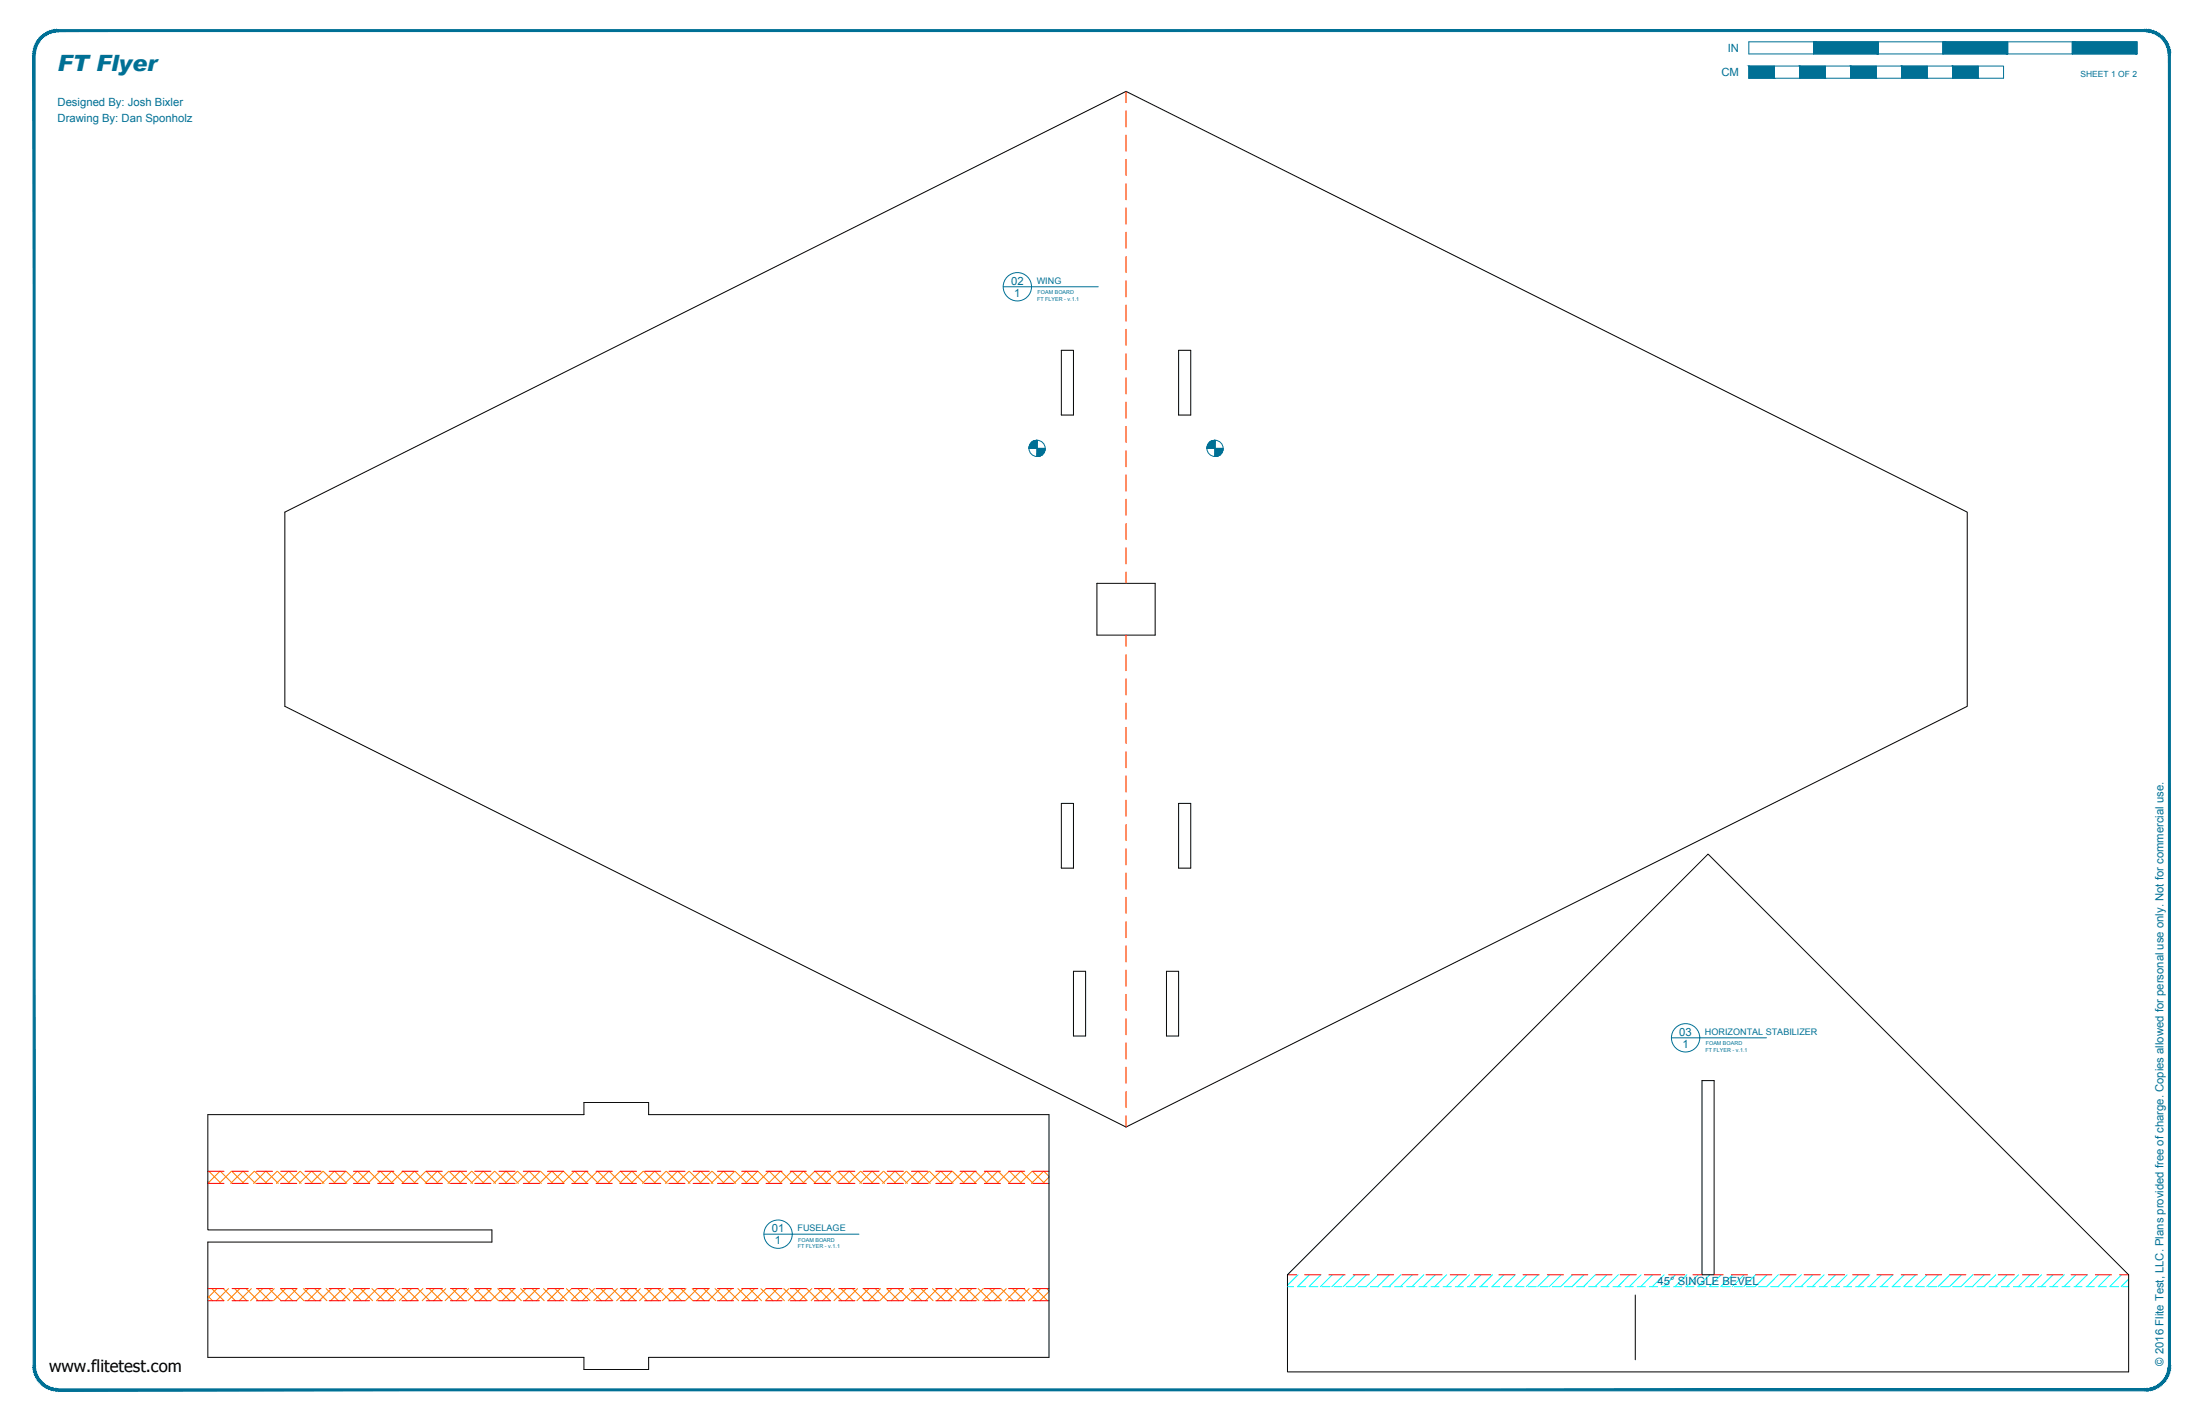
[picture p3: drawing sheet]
<svg xmlns="http://www.w3.org/2000/svg" width="864mm" height="559mm" viewBox="0 0 864 559" stroke-linecap="round" stroke-linejoin="round" font-family="sans-serif">
<!-- layer: 06 CAVITY -->
<g fill="none" stroke="#ff7f00" stroke-width=".39">
<path d="M81.8 459.6l-.2 .3M82 459.6l4.8 4.8M86.3 459.6l-4.7 4.8M86.5 459.6l4.7 4.8M90.8 459.6l-4.8 4.8M91 459.6l4.7 4.8M95.3 459.6l-4.8 4.8M95.5 459.6l4.7 4.8M99.8 459.6l-4.8 4.8M100 459.6l4.7 4.8M104.3 459.6l-4.8 4.8M104.5 459.6l4.7 4.8"/>
<path d="M108.8 459.6l-4.8 4.8M108.9 459.6l4.8 4.8M113.3 459.6l-4.8 4.8M113.4 459.6l4.8 4.8M117.8 459.6l-4.8 4.8M117.9 459.6l4.8 4.8M122.2 459.6l-4.7 4.8M122.4 459.6l4.8 4.8M126.7 459.6l-4.7 4.8M126.9 459.6l4.8 4.8M131.2 459.6l-4.7 4.8M131.4 459.6l4.8 4.8"/>
<path d="M135.7 459.6l-4.7 4.8M135.9 459.6l4.7 4.8M140.2 459.6l-4.8 4.8M140.4 459.6l4.7 4.8M144.7 459.6l-4.8 4.8M144.9 459.6l4.7 4.8M149.2 459.6l-4.8 4.8M149.3 459.6l4.8 4.8M153.7 459.6l-4.8 4.8M153.8 459.6l4.8 4.8M158.2 459.6l-4.8 4.8M158.3 459.6l4.8 4.8"/>
<path d="M162.7 459.6l-4.8 4.8M162.8 459.6l4.8 4.8M167.1 459.6l-4.7 4.8M167.3 459.6l4.8 4.8M171.6 459.6l-4.7 4.8M171.8 459.6l4.8 4.8M176.1 459.6l-4.7 4.8M176.3 459.6l4.8 4.8M180.6 459.6l-4.8 4.8M180.8 459.6l4.7 4.8M185.1 459.6l-4.8 4.8M185.3 459.6l4.7 4.8"/>
<path d="M189.6 459.6l-4.8 4.8M189.8 459.6l4.7 4.8M194.1 459.6l-4.8 4.8M194.3 459.6l4.7 4.8M198.6 459.6l-4.8 4.8M198.7 459.6l4.8 4.8M203.1 459.6l-4.8 4.8M203.2 459.6l4.8 4.8M207.6 459.6l-4.8 4.8M207.7 459.6l4.8 4.8M212 459.6l-4.7 4.8M212.2 459.6l4.8 4.8"/>
<path d="M216.5 459.6l-4.7 4.8M216.7 459.6l4.8 4.8M221 459.6l-4.7 4.8M221.2 459.6l4.8 4.8M225.5 459.6l-4.7 4.8M225.7 459.6l4.7 4.8M230 459.6l-4.8 4.8M230.2 459.6l4.7 4.8M234.5 459.6l-4.8 4.8M234.7 459.6l4.7 4.8M239 459.6l-4.8 4.8M239.2 459.6l4.7 4.8"/>
<path d="M243.5 459.6l-4.8 4.8M243.6 459.6l4.8 4.8M248 459.6l-4.8 4.8M248.1 459.6l4.8 4.8M252.5 459.6l-4.8 4.8M252.6 459.6l4.8 4.8M256.9 459.6l-4.7 4.8M257.1 459.6l4.8 4.8M261.4 459.6l-4.7 4.8M261.6 459.6l4.8 4.8M265.9 459.6l-4.7 4.8M266.1 459.6l4.8 4.8"/>
<path d="M270.4 459.6l-4.7 4.8M270.6 459.6l4.8 4.8M274.9 459.6l-4.8 4.8M275.1 459.6l4.7 4.8M279.4 459.6l-4.8 4.8M279.6 459.6l4.7 4.8M283.9 459.6l-4.8 4.8M284.1 459.6l4.7 4.8M288.4 459.6l-4.8 4.8M288.6 459.6l4.7 4.8M292.9 459.6l-4.8 4.8M293 459.6l4.8 4.8"/>
<path d="M297.4 459.6l-4.8 4.8M297.5 459.6l4.8 4.8M301.9 459.6l-4.8 4.8M302 459.6l4.8 4.8M306.3 459.6l-4.7 4.8M306.5 459.6l4.8 4.8M310.8 459.6l-4.7 4.8M311 459.6l4.8 4.8M315.3 459.6l-4.7 4.8M315.5 459.6l4.7 4.8M319.8 459.6l-4.7 4.8M320 459.6l4.7 4.8"/>
<path d="M324.3 459.6l-4.8 4.8M324.5 459.6l4.7 4.8M328.8 459.6l-4.8 4.8M329 459.6l4.7 4.8M333.3 459.6l-4.8 4.8M333.4 459.6l4.8 4.8M337.8 459.6l-4.8 4.8M337.9 459.6l4.8 4.8M342.3 459.6l-4.8 4.8M342.4 459.6l4.8 4.8M346.7 459.6l-4.7 4.8M346.9 459.6l4.8 4.8"/>
<path d="M351.2 459.6l-4.7 4.8M351.4 459.6l4.8 4.8M355.7 459.6l-4.7 4.8M355.9 459.6l4.8 4.8M360.2 459.6l-4.7 4.8M360.4 459.6l4.8 4.8M364.7 459.6l-4.8 4.8M364.9 459.6l4.7 4.8M369.2 459.6l-4.8 4.8M369.4 459.6l4.7 4.8M373.7 459.6l-4.8 4.8M373.9 459.6l4.7 4.8"/>
<path d="M378.2 459.6l-4.8 4.8M378.4 459.6l4.7 4.8M382.7 459.6l-4.8 4.8M382.8 459.6l4.8 4.8M387.2 459.6l-4.8 4.8M387.3 459.6l4.8 4.8M391.7 459.6l-4.8 4.8M391.8 459.6l4.8 4.8M396.1 459.6l-4.7 4.8M396.3 459.6l4.8 4.8M400.6 459.6l-4.7 4.8M400.8 459.6l4.8 4.8"/>
<path d="M405.1 459.6l-4.7 4.8M405.3 459.6l4.8 4.8M409.6 459.6l-4.7 4.8M409.8 459.6l2 2M81.6 463.7l.7 .7M411.8 461.9l-2.5 2.5M81.6 508.6l1.8 1.8M83.1 505.7l4.8 4.7M85.2 505.7l-3.6 3.6M87.6 505.7l4.8 4.7M89.7 505.7l-4.8 4.7M92.1 505.7l4.8 4.7"/>
<path d="M94.2 505.7l-4.8 4.7M96.6 505.7l4.8 4.7M98.7 505.7l-4.8 4.7M101.1 505.7l4.8 4.7M103.1 505.7l-4.7 4.7M105.6 505.7l4.7 4.7M107.6 505.7l-4.7 4.7M110.1 505.7l4.7 4.7M112.1 505.7l-4.7 4.7M114.6 505.7l4.7 4.7M116.6 505.7l-4.7 4.7M119.1 505.7l4.7 4.7"/>
<path d="M121.1 505.7l-4.8 4.7M123.5 505.7l4.8 4.7M125.6 505.7l-4.8 4.7M128 505.7l4.8 4.7M130.1 505.7l-4.8 4.7M132.5 505.7l4.8 4.7M134.6 505.7l-4.8 4.7M137 505.7l4.8 4.7M139.1 505.7l-4.8 4.7M141.5 505.7l4.8 4.7M143.6 505.7l-4.8 4.7M146 505.7l4.8 4.7"/>
<path d="M148 505.7l-4.7 4.7M150.5 505.7l4.8 4.7M152.5 505.7l-4.7 4.7M155 505.7l4.7 4.7M157 505.7l-4.7 4.7M159.5 505.7l4.7 4.7M161.5 505.7l-4.7 4.7M164 505.7l4.7 4.7M166 505.7l-4.8 4.7M168.5 505.7l4.7 4.7M170.5 505.7l-4.8 4.7M172.9 505.7l4.8 4.7"/>
<path d="M175 505.7l-4.8 4.7M177.4 505.7l4.8 4.7M179.5 505.7l-4.8 4.7M181.9 505.7l4.8 4.7M184 505.7l-4.8 4.7M186.4 505.7l4.8 4.7M188.5 505.7l-4.8 4.7M190.9 505.7l4.8 4.7M193 505.7l-4.8 4.7M195.4 505.7l4.7 4.7M197.4 505.7l-4.7 4.7M199.9 505.7l4.7 4.7"/>
<path d="M201.9 505.7l-4.7 4.7M204.4 505.7l4.7 4.7M206.4 505.7l-4.7 4.7M208.9 505.7l4.7 4.7M210.9 505.7l-4.8 4.7M213.3 505.7l4.8 4.7M215.4 505.7l-4.8 4.7M217.8 505.7l4.8 4.7M219.9 505.7l-4.8 4.7M222.3 505.7l4.8 4.7M224.4 505.7l-4.8 4.7M226.8 505.7l4.8 4.7"/>
<path d="M228.9 505.7l-4.8 4.7M231.3 505.7l4.8 4.7M233.4 505.7l-4.8 4.7M235.8 505.7l4.8 4.7M237.8 505.7l-4.7 4.7M240.3 505.7l4.8 4.7M242.3 505.7l-4.7 4.7M244.8 505.7l4.7 4.7M246.8 505.7l-4.7 4.7M249.3 505.7l4.7 4.7M251.3 505.7l-4.7 4.7M253.8 505.7l4.7 4.7"/>
<path d="M255.8 505.7l-4.7 4.7M258.3 505.7l4.7 4.7M260.3 505.7l-4.8 4.7M262.7 505.7l4.8 4.7M264.8 505.7l-4.8 4.7M267.2 505.7l4.8 4.7M269.3 505.7l-4.8 4.7M271.7 505.7l4.8 4.7M273.8 505.7l-4.8 4.7M276.2 505.7l4.8 4.7M278.3 505.7l-4.8 4.7M280.7 505.7l4.8 4.7"/>
<path d="M282.8 505.7l-4.8 4.7M285.2 505.7l4.8 4.7M287.2 505.7l-4.7 4.7M289.7 505.7l4.7 4.7M291.7 505.7l-4.7 4.7M294.2 505.7l4.7 4.7M296.2 505.7l-4.7 4.7M298.7 505.7l4.7 4.7M300.7 505.7l-4.8 4.7M303.2 505.7l4.7 4.7M305.2 505.7l-4.8 4.7M307.6 505.7l4.8 4.7"/>
<path d="M309.7 505.7l-4.8 4.7M312.1 505.7l4.8 4.7M314.2 505.7l-4.8 4.7M316.6 505.7l4.8 4.7M318.7 505.7l-4.8 4.7M321.1 505.7l4.8 4.7M323.2 505.7l-4.8 4.7M325.6 505.7l4.8 4.7M327.7 505.7l-4.8 4.7M330.1 505.7l4.8 4.7M332.1 505.7l-4.7 4.7M334.6 505.7l4.8 4.7"/>
<path d="M336.6 505.7l-4.7 4.7M339.1 505.7l4.7 4.7M341.1 505.7l-4.7 4.7M343.6 505.7l4.7 4.7M345.6 505.7l-4.7 4.7M348.1 505.7l4.7 4.7M350.1 505.7l-4.8 4.7M352.5 505.7l4.8 4.7M354.6 505.7l-4.8 4.7M357 505.7l4.8 4.7M359.1 505.7l-4.8 4.7M361.5 505.7l4.8 4.7"/>
<path d="M363.6 505.7l-4.8 4.7M366 505.7l4.8 4.7M368.1 505.7l-4.8 4.7M370.5 505.7l4.8 4.7M372.6 505.7l-4.8 4.7M375 505.7l4.8 4.7M377 505.7l-4.7 4.7M379.5 505.7l4.7 4.7M381.5 505.7l-4.7 4.7M384 505.7l4.7 4.7M386 505.7l-4.7 4.7M388.5 505.7l4.7 4.7"/>
<path d="M390.5 505.7l-4.7 4.7M393 505.7l4.7 4.7M395 505.7l-4.8 4.7M397.4 505.7l4.8 4.7M399.5 505.7l-4.8 4.7M401.9 505.7l4.8 4.7M404 505.7l-4.8 4.7M406.4 505.7l4.8 4.7M408.5 505.7l-4.8 4.7M410.9 505.7l.9 .8M411.8 506.8l-3.6 3.6"/>
</g>
<!-- layer: 02 SCORE -->
<g fill="none" stroke="#f00" stroke-width=".39">
<path d="M442 35.9v4.4M442 43.5v6.3M442 53v6.4M442 62.5v6.4M442 72.1v6.3M442 81.6v6.3M442 91.1v6.4M442 100.6v6.4M442 110.2v6.3M442 119.7v6.3M442 129.2v6.4M442 138.7v6.4"/>
<path d="M442 148.3v6.3M442 157.8v6.3M442 167.3v6.4M442 176.8v6.4M442 186.4v6.3M442 195.9v6.3M442 205.4v6.4M442 214.9v6.4M442 224.5v4.4M442 249.2v4.5M442 256.9v6.3M442 266.4v6.3"/>
<path d="M442 275.9v6.4M442 285.4v6.4M442 295v6.3M442 304.5v6.3M442 314v6.4M442 323.5v6.4M442 333.1v6.3M442 342.6v6.3M442 352.1v6.4M442 361.6v6.4M442 371.2v6.3M442 380.7v6.3"/>
<path d="M442 390.2v6.4M442 399.7v6.4M442 409.3v6.3M442 418.8v6.3M442 428.3v6.4M442 437.8v4.5M81.6 459.6h6.3M91.1 459.6h6.4M100.6 459.6h6.4M110.2 459.6h6.3M119.7 459.6h6.3M129.2 459.6h6.4"/>
<path d="M138.7 459.6h6.4M148.3 459.6h6.3M157.8 459.6h6.3M167.3 459.6h6.4M176.8 459.6h6.4M186.4 459.6h6.3M195.9 459.6h6.3M205.4 459.6h6.4M214.9 459.6h6.4M224.5 459.6h6.3M234 459.6h6.3M243.5 459.6h6.4"/>
<path d="M253 459.6h6.4M262.6 459.6h6.3M272.1 459.6h6.3M281.6 459.6h6.4M291.1 459.6h6.4M300.7 459.6h6.3M310.2 459.6h6.3M319.7 459.6h6.4M329.2 459.6h6.4M338.8 459.6h6.3M348.3 459.6h6.3M357.8 459.6h6.4"/>
<path d="M367.3 459.6h6.4M376.9 459.6h6.3M386.4 459.6h6.3M395.9 459.6h6.4M405.4 459.6h6.4M81.6 464.4h6.3M91.1 464.4h6.4M100.6 464.4h6.4M110.2 464.4h6.3M119.7 464.4h6.3M129.2 464.4h6.4M138.7 464.4h6.4"/>
<path d="M148.3 464.4h6.3M157.8 464.4h6.3M167.3 464.4h6.4M176.8 464.4h6.4M186.4 464.4h6.3M195.9 464.4h6.3M205.4 464.4h6.4M214.9 464.4h6.4M224.5 464.4h6.3M234 464.4h6.3M243.5 464.4h6.4M253 464.4h6.4"/>
<path d="M262.6 464.4h6.3M272.1 464.4h6.3M281.6 464.4h6.4M291.1 464.4h6.4M300.7 464.4h6.3M310.2 464.4h6.3M319.7 464.4h6.4M329.2 464.4h6.4M338.8 464.4h6.3M348.3 464.4h6.3M357.8 464.4h6.4M367.3 464.4h6.4"/>
<path d="M376.9 464.4h6.3M386.4 464.4h6.3M395.9 464.4h6.4M405.4 464.4h6.4M81.6 505.7h6.3M81.6 510.4h6.3M91.1 505.7h6.4M91.1 510.4h6.4M100.6 505.7h6.4M100.6 510.4h6.4M110.2 505.7h6.3M110.2 510.4h6.3"/>
<path d="M119.7 505.7h6.3M119.7 510.4h6.3M129.2 505.7h6.4M129.2 510.4h6.4M138.7 505.7h6.4M138.7 510.4h6.4M148.3 505.7h6.3M148.3 510.4h6.3M157.8 505.7h6.3M157.8 510.4h6.3M167.3 505.7h6.4M167.3 510.4h6.4"/>
<path d="M176.8 505.7h6.4M176.8 510.4h6.4M186.4 505.7h6.3M186.4 510.4h6.3M195.9 505.7h6.3M195.9 510.4h6.3M205.4 505.7h6.4M205.4 510.4h6.4M214.9 505.7h6.4M214.9 510.4h6.4M224.5 505.7h6.3M224.5 510.4h6.3"/>
<path d="M234 505.7h6.3M234 510.4h6.3M243.5 505.7h6.4M243.5 510.4h6.4M253 505.7h6.4M253 510.4h6.4M262.6 505.7h6.3M262.6 510.4h6.3M272.1 505.7h6.3M272.1 510.4h6.3M281.6 505.7h6.4M281.6 510.4h6.4"/>
<path d="M291.1 505.7h6.4M291.1 510.4h6.4M300.7 505.7h6.3M300.7 510.4h6.3M310.2 505.7h6.3M310.2 510.4h6.3M319.7 505.7h6.4M319.7 510.4h6.4M329.2 505.7h6.4M329.2 510.4h6.4M338.8 505.7h6.3M338.8 510.4h6.3"/>
<path d="M348.3 505.7h6.3M348.3 510.4h6.3M357.8 505.7h6.4M357.8 510.4h6.4M367.3 505.7h6.4M367.3 510.4h6.4M376.9 505.7h6.3M376.9 510.4h6.3M386.4 505.7h6.3M386.4 510.4h6.3M395.9 505.7h6.4M395.9 510.4h6.4"/>
<path d="M405.4 505.7h6.4M405.4 510.4h6.4M505.4 500.2h3.6M512.1 500.2h6.4M521.7 500.2h6.3M531.2 500.2h6.3M540.7 500.2h6.4M550.2 500.2h6.4M559.8 500.2h6.3M569.3 500.2h6.3M578.8 500.2h6.4M588.3 500.2h6.4"/>
<path d="M597.9 500.2h6.3M607.4 500.2h6.3M616.9 500.2h6.4M626.4 500.2h6.4M636 500.2h6.3M645.5 500.2h6.3M655 500.2h6.4M664.5 500.2h3.6M672.9 500.2h3.6M679.6 500.2h6.4M689.2 500.2h6.3M698.7 500.2h6.3"/>
<path d="M708.2 500.2h6.4M717.7 500.2h6.4M727.3 500.2h6.3M736.8 500.2h6.3M746.3 500.2h6.4M755.8 500.2h6.4M765.4 500.2h6.3M774.9 500.2h6.3M784.4 500.2h6.4M793.9 500.2h6.4M803.5 500.2h6.3M813 500.2h6.3"/>
<path d="M822.5 500.2h6.4M832 500.2h3.6"/>
</g>
<!-- layer: 01 CUT -->
<path d="M416.6 137.5h4.8v25.4h-4.8zM462.7 137.5h4.7v25.4h-4.7zM111.8 201l330.2-165.1 330.2 165.1v76.2l-330.2 165.1-330.2-165.1zM430.6 228.9h22.8v20.3h-22.8zM416.6 315.3h4.8v25.4h-4.8zM462.7 315.3h4.7v25.4h-4.7zM670.5 335.1l165.1 165.1v38.2h-330.2v-38.2zM421.4 381.2h4.7v25.4h-4.7zM457.9 381.2h4.8v25.4h-4.8zM81.6 437.4h147.6v-4.8h25.4v4.8h157.2v95.3h-157.2v4.7h-25.4v-4.7h-147.6v-45.3h111.5v-4.8h-111.5zM668.1 424h4.8v76.2h-4.8zM641.9 508.2v25.4" fill="none" stroke="#000" stroke-width=".39"/>
<!-- layer: 04 BEVEL -->
<g fill="none" stroke="#0ff" stroke-width=".39">
<path d="M505.4 504.9h2.4M509.5 500.2l-4.1 4.2M514 500.2l-4.6 4.7h3.1M514.1 504.9h3.2M518.5 500.2l-4.7 4.7M518.9 504.9h3.2M523 500.2l-4.7 4.7M523.6 504.9h3.2M527.5 500.2l-4.7 4.7M528.4 504.9h3.2M532 500.2l-4.7 4.7M536.5 500.2l-4.7 4.7"/>
<path d="M537.9 504.9h3.2M541 500.2l-4.7 4.7h-3.1M542.7 504.9h3.2M545.4 500.2l-4.6 4.7M547.5 504.9h3.1M549.9 500.2l-4.6 4.7M552.2 504.9h3.2M554.4 500.2l-4.6 4.7M557 504.9h3.2M558.9 500.2l-4.6 4.7M561.7 504.9h3.2M563.4 500.2l-4.7 4.7"/>
<path d="M566.5 504.9h3.2M567.9 500.2l-4.7 4.7M571.3 504.9h3.1M572.4 500.2l-4.7 4.7M576 504.9h3.2M576.9 500.2l-4.7 4.7M580.8 504.9h3.2M581.4 500.2l-4.7 4.7M585.6 504.9h3.1M585.9 500.2l-4.7 4.7M590.3 504.9h3.2M590.3 500.2l-4.6 4.7"/>
<path d="M594.8 500.2l-4.6 4.7M595.1 504.9h3.2M599.3 500.2l-4.6 4.7M599.8 504.9h3.2M603.8 500.2l-4.6 4.7M604.6 504.9h3.2M608.3 500.2l-4.7 4.7M609.4 504.9h3.1M612.8 500.2l-4.7 4.7M614.1 504.9h3.2M617.3 500.2l-4.7 4.7M618.9 504.9h3.2"/>
<path d="M621.8 500.2l-4.7 4.7M623.7 504.9h3.1M626.3 500.2l-4.7 4.7M628.4 504.9h3.2M630.8 500.2l-4.7 4.7M633.2 504.9h3.2M635.3 500.2l-4.7 4.7M637.9 504.9h3.2M639.7 500.2l-4.6 4.7M642.7 504.9h3.2M644.2 500.2l-4.6 4.7M647.5 504.9h3.1"/>
<path d="M648.7 500.2l-4.6 4.7M652.2 504.9h3.2M653.2 500.2l-4.7 4.7M657 504.9h3.2M657.7 500.2l-4.7 4.7M661.8 504.9h3.1M662.2 500.2l-4.7 4.7M666.7 500.2l-4.7 4.7M671.2 500.2l-4.7 4.7h3.2M671.3 504.9h3.2M675.7 500.2l-4.7 4.7M676 504.9h3.2"/>
<path d="M680.1 500.2l-4.6 4.7M680.8 504.9h3.2M684.6 500.2l-4.6 4.7M685.6 504.9h3.1M689.1 500.2l-4.6 4.7M690.3 504.9h3.2M693.6 500.2l-4.6 4.7M695.1 504.9h3.2M698.1 500.2l-4.7 4.7M699.9 504.9h3.1M702.6 500.2l-4.7 4.7M704.6 504.9h3.2"/>
<path d="M707.1 500.2l-4.7 4.7M709.4 504.9h3.2M711.6 500.2l-4.7 4.7M714.1 504.9h3.2M716.1 500.2l-4.7 4.7M718.9 504.9h3.2M720.6 500.2l-4.7 4.7M723.7 504.9h3.1M725.1 500.2l-4.7 4.7M728.4 504.9h3.2M729.5 500.2l-4.6 4.7M733.2 504.9h3.2"/>
<path d="M734 500.2l-4.6 4.7M738 504.9h3.1M738.5 500.2l-4.6 4.7M742.7 504.9h3.2M743 500.2l-4.6 4.7M747.5 504.9h3.2M747.5 500.2l-4.7 4.7M752 500.2l-4.7 4.7M752.2 504.9h3.2M756.5 500.2l-4.7 4.7M757 504.9h3.2M761 500.2l-4.7 4.7"/>
<path d="M761.8 504.9h3.1M765.5 500.2l-4.7 4.7M766.5 504.9h3.2M770 500.2l-4.7 4.7M771.3 504.9h3.2M774.4 500.2l-4.6 4.7M776.1 504.9h3.1M778.9 500.2l-4.6 4.7M780.8 504.9h3.2M783.4 500.2l-4.6 4.7M785.6 504.9h3.2M787.9 500.2l-4.7 4.7"/>
<path d="M790.3 504.9h3.2M792.4 500.2l-4.7 4.7M795.1 504.9h3.2M796.9 500.2l-4.7 4.7M799.9 504.9h3.1M801.4 500.2l-4.7 4.7M804.6 504.9h3.2M805.9 500.2l-4.7 4.7M809.4 504.9h3.2M810.4 500.2l-4.7 4.7M814.2 504.9h3.1M814.8 500.2l-4.6 4.7"/>
<path d="M818.9 504.9h3.2M819.3 500.2l-4.6 4.7M823.8 500.2l-4.6 4.7M828.3 500.2l-4.6 4.7h3.2M828.4 504.9h3.2M832.8 500.2l-4.6 4.7M833.2 504.9h2.4M835.6 502l-3 2.9"/>
</g>
<!-- layer: 23 NOTES -->
<g fill="#007095" stroke="#007095" stroke-width=".39">
<path d="M476.9 179.1h.4z"/>
<path d="M476.2 172.9h.7z"/>
<path d="M407.1 179.1h.4z"/>
<path d="M406.4 172.9h.7z"/>
<path d="M476.9 179.1h.4zM476.9 179.1h.8z"/>
<path d="M476.9 179l.8 .1zM476.9 179h1.1z"/>
<path d="M476.9 178.8l1.1 .2zM476.9 178.8h1.4z"/>
<path d="M476.9 178.7l1.4 .1zM476.9 178.7h1.7z"/>
<path d="M476.9 178.4v.3h1.7zM476.9 178.4h2l-.3 .3z"/>
<path d="M476.9 178.2v.2h2zM476.9 178.2h2.3l-.3 .2z"/>
<path d="M476.9 177.9v.3h2.3zM476.9 177.9h2.5l-.2 .3z"/>
<path d="M476.9 177.7v.2h2.5zM476.9 177.7h2.7l-.2 .2z"/>
<path d="M476.9 177.3v.4h2.7zM476.9 177.3h2.9l-.2 .4z"/>
<path d="M476.9 177v.3h2.9zM476.9 177h3l-.1 .3z"/>
<path d="M476.9 176.7v.3h3zM476.9 176.7h3.1l-.1 .3z"/>
<path d="M476.9 176.3v.4h3.1zM476.9 176.3h3.2l-.1 .4z"/>
<path d="M476.9 176v.3h3.2zM476.9 176h3.2v.3z"/>
<path d="M473.8 175.6v.4h3.1zM473.8 175.6h3.1v.4z"/>
<path d="M473.9 175.3l-.1 .3h3.1zM473.9 175.3h3v.3z"/>
<path d="M473.9 174.9v.4h3zM473.9 174.9h3v.4z"/>
<path d="M474.1 174.6l-.2 .3h3zM474.1 174.6h2.8v.3z"/>
<path d="M474.3 174.3l-.2 .3h2.8zM474.3 174.3h2.6v.3z"/>
<path d="M474.5 174l-.2 .3h2.6zM474.5 174h2.4v.3z"/>
<path d="M474.7 173.7l-.2 .3h2.4zM474.7 173.7h2.2v.3z"/>
<path d="M474.7 173.7h2.2l-1.9-.2zM475 173.5h1.9v.2z"/>
<path d="M475 173.5h1.9l-1.6-.2zM475.3 173.3h1.6v.2z"/>
<path d="M475.3 173.3h1.6zM475.6 173.1l1.3 .2z"/>
<path d="M475.6 173.1h1.3zM475.9 173l1 .1z"/>
<path d="M475.9 173h1zM476.2 172.9l.7 .1z"/>
<path d="M476.6 172.8l.3 .1zM476.6 172.8h.3z"/>
<path d="M407.1 179.1h.4zM407.1 179.1h.7z"/>
<path d="M407.1 179l.7 .1zM407.1 179h1z"/>
<path d="M407.1 178.8l1 .2zM407.1 178.8h1.4z"/>
<path d="M407.1 178.7l1.4 .1zM407.1 178.7h1.7z"/>
<path d="M407.1 178.4v.3h1.7zM407.1 178.4h2l-.3 .3z"/>
<path d="M407.1 178.2v.2h2zM407.1 178.2h2.2l-.2 .2z"/>
<path d="M407.1 177.9v.3h2.2zM407.1 177.9h2.5l-.3 .3z"/>
<path d="M407.1 177.7v.2h2.5zM407.1 177.7h2.7l-.2 .2z"/>
<path d="M407.1 177.3v.4h2.7zM407.1 177.3h2.9l-.2 .4z"/>
<path d="M407.1 177v.3h2.9zM407.1 177h3l-.1 .3z"/>
<path d="M407.1 176.7v.3h3zM407.1 176.7h3.1l-.1 .3z"/>
<path d="M407.1 176.3v.4h3.1zM407.1 176.3h3.1v.4z"/>
<path d="M407.1 176v.3h3.1zM407.1 176h3.2l-.1 .3z"/>
<path d="M403.9 175.6v.4h3.2zM403.9 175.6h3.2v.4z"/>
<path d="M404 175.3l-.1 .3h3.2zM404 175.3h3.1v.3z"/>
<path d="M404.1 174.9l-.1 .4h3.1zM404.1 174.9h3v.4z"/>
<path d="M404.2 174.6l-.1 .3h3zM404.2 174.6h2.9v.3z"/>
<path d="M404.4 174.3l-.2 .3h2.9zM404.4 174.3h2.7v.3z"/>
<path d="M404.6 174l-.2 .3h2.7zM404.6 174h2.5v.3z"/>
<path d="M404.9 173.7l-.3 .3h2.5zM404.9 173.7h2.2v.3z"/>
<path d="M404.9 173.7h2.2l-2-.2zM405.1 173.5h2v.2z"/>
<path d="M405.1 173.5h2l-1.7-.2zM405.4 173.3h1.7v.2z"/>
<path d="M405.4 173.3h1.7zM405.7 173.1l1.4 .2z"/>
<path d="M405.7 173.1h1.4zM406 173l1.1 .1z"/>
<path d="M406 173h1.1zM406.4 172.9l.7 .1z"/>
<path d="M406.7 172.8l.4 .1zM406.7 172.8h.4z"/>
</g>
<g fill="none" stroke="#007095" stroke-width=".39">
<path d="M393.8 112.5h37.3M403.9 176h6.4M407.1 172.8v6.3M473.8 176h6.3M476.9 172.8v6.3M656.1 407.3h37.3M299.9 484.3h37.3"/>
<circle cx="399.4" cy="112.5" r="5.6"/>
<circle cx="407.1" cy="176" r="3.2"/>
<circle cx="477" cy="176" r="3.2"/>
<circle cx="661.7" cy="407.3" r="5.6"/>
<circle cx="305.4" cy="484.3" r="5.6"/>
</g>
<!-- layer: 21 FULL-SIZE -->
<path d="M686.5 16.4h25.4v4.8h-25.4zM711.9 16.4h25.4v4.8h-25.4zM737.3 16.4h25.4v4.8h-25.4zM762.7 16.4h25.4v4.8h-25.4zM788.1 16.4h25.4v4.8h-25.4zM813.5 16.4h25.4v4.8h-25.4zM686.5 25.9h10v4.8h10v-4.8h10v4.8h10v-4.8h10v4.8h10v-4.8h10v4.8h10v-4.8h10v4.8h10v-4.8h-10v4.8h-10v-4.8h-10v4.8h-10v-4.8h-10v4.8h-10v-4.8h-10v4.8h-10v-4.8h-10v4.8h-10z" fill="none" stroke="#007095" stroke-width=".39"/>
<g fill="#007095" stroke="#007095" stroke-width=".39">
<path d="M766.5 25.9l10 4.8v-4.8zM766.5 25.9l10 4.8h-10z"/>
<path d="M746.5 25.9l10 4.8v-4.8zM746.5 25.9l10 4.8h-10z"/>
<path d="M726.5 25.9l10 4.8v-4.8zM726.5 25.9l10 4.8h-10z"/>
<path d="M706.5 25.9l10 4.8v-4.8zM706.5 25.9l10 4.8h-10z"/>
<path d="M686.5 25.9l10 4.8v-4.8zM686.5 25.9l10 4.8h-10z"/>
<path d="M813.5 16.4l25.4 4.8v-4.8zM813.5 16.4l25.4 4.8h-25.4z"/>
<path d="M762.7 16.4l25.4 4.8v-4.8zM762.7 16.4l25.4 4.8h-25.4z"/>
<path d="M711.9 16.4l25.4 4.8v-4.8zM711.9 16.4l25.4 4.8h-25.4z"/>
<path d="M13 535.9h.8l-.8 .6zM13 536.5h.8v-.6zM13 536.5h.8l-.7 .7zM13.8 536.5l-.7 .7 .8-.1zM13.1 537.2l.8-.1-.7 .7zM13.9 537.1l-.7 .7 .8-.1zM13.2 537.8l.8-.1-.6 .7zM14 537.7l-.6 .7 .7-.2zM13.4 538.4l.7-.2-.6 .9zM14.1 538.2l-.6 .9 .8-.3zM13.5 539.1l.8-.3-.5 .9zM14.3 538.8l-.5 .9 .7-.3zM13.8 539.7l.7-.3-.5 .9zM14.5 539.4l-.5 .9 .7-.4zM14 540.3l.7-.4-.4 .9zM14.7 539.9l-.4 .9 .7-.3zM14.3 540.8l.7-.3-.3 .9zM15 540.5l-.3 .9 .6-.4zM14.7 541.4l.6-.4-.2 .9zM15.3 541l-.2 .9 .6-.5zM15.1 541.9l.6-.5-.2 1zM15.7 541.4l-.2 1 .6-.5zM15.5 542.4l.6-.5-.2 1zM16.1 541.9l-.2 1 .6-.6zM16.5 542.3l-.1 1-.5-.4zM16.5 542.3l-.1 1 .5-.6zM16.9 542.7v1l-.5-.4zM16.9 542.7v1l.5-.6zM17.4 543.1v1l-.5-.4zM17.4 543.1v1l.4-.6zM17.8 543.5l.2 1-.6-.4zM17.8 543.5l.2 1 .3-.7zM18.3 543.8l.2 1-.5-.3zM18.3 543.8l.2 1 .4-.7zM18.9 544.1l.2 .9-.6-.2zM18.9 544.1l.2 .9 .3-.7zM19.4 544.3l.3 1-.6-.3zM19.4 544.3l.3 1 .3-.8zM20 544.5l.4 .9-.7-.1zM20 544.5l.4 .9 .2-.7zM20.6 544.7l.4 .9-.6-.2zM20.6 544.7l.4 .9 .1-.8zM21.1 544.8l.5 .9-.6-.1zM21.1 544.8l.5 .9 .1-.8zM21.7 544.9l.6 .9-.7-.1zM21.7 544.9l.6 .9v-.8zM22.3 545l.6 .8h-.6zM22.3 545l.6 .8v-.8z"/>
<path d="M22.9 545v.8l819.2-.8zM22.9 545.8l819.2-.8v.8z"/>
<path d="M842.1 545l.6 .8h-.6zM842.1 545l.6 .8v-.8zM842.7 545l.7 .7-.7 .1zM842.7 545l.7 .7-.1-.8zM843.3 544.9l.7 .7-.6 .1zM843.3 544.9l.7 .7-.2-.8zM843.8 544.8l.8 .6-.6 .2zM843.8 544.8l.8 .6-.2-.7zM844.4 544.7l.8 .6-.6 .1zM844.4 544.7l.8 .6-.2-.8zM845 544.5l.9 .5-.7 .3zM845 544.5l.9 .5-.3-.7zM845.6 544.3l.9 .5-.6 .2zM845.6 544.3l.9 .5-.4-.7zM846.1 544.1l.9 .4-.5 .3zM846.1 544.1l.9 .4-.4-.7zM846.6 543.8l1 .3-.6 .4zM846.6 543.8l1 .3-.5-.6zM847.1 543.5l1 .2-.5 .4zM847.1 543.5l1 .2-.5-.6zM847.6 543.1l1 .2-.5 .4zM847.6 543.1l1 .2-.5-.6zM848.1 542.7l1 .2-.5 .4zM848.1 542.7l1 .2-.6-.6zM848.5 542.3l1 .1-.4 .5zM848.9 541.9l-.4 .4 1 .1zM848.9 541.9h1l-.4 .5zM849.3 541.4l-.4 .5h1zM849.3 541.4h1l-.4 .5zM849.7 541l-.4 .4h1zM849.7 541l.9-.2-.3 .6zM850 540.5l-.3 .5 .9-.2zM850 540.5l.9-.2-.3 .5zM850.3 539.9l-.3 .6 .9-.2zM850.3 539.9l.9-.2-.3 .6zM850.5 539.4l-.2 .5 .9-.2zM850.5 539.4l.9-.3-.2 .6zM850.7 538.8l-.2 .6 .9-.3zM850.7 538.8l.9-.4-.2 .7zM850.9 538.2l-.2 .6 .9-.4zM850.9 538.2l.9-.4-.2 .6zM851 537.7l-.1 .5 .9-.4zM851 537.7l.9-.5-.1 .6zM851.1 537.1l-.1 .6 .9-.5zM851.1 537.1l.9-.6-.1 .7zM851.2 536.5l-.1 .6 .9-.6zM851.2 536.5l.8-.6v.6zM851.2 535.9v.6l.8-.6z"/>
<path d="M851.2 21.5v514.4h.8zM851.2 21.5h.8v514.4z"/>
<path d="M851.2 21.5l.8-.6v.6zM851.2 20.9v.6l.8-.6zM851.2 20.9l.7-.7 .1 .7zM851.1 20.3l.1 .6 .7-.7zM851.8 19.6l.1 .6-.8 .1zM851 19.8l.1 .5 .7-.7zM851.6 19l.2 .6-.8 .2zM850.9 19.2l.1 .6 .6-.8zM851.4 18.4l.2 .6-.7 .2zM850.7 18.6l.2 .6 .5-.8zM851.2 17.7l.2 .7-.7 .2zM850.5 18l.2 .6 .5-.9zM850.9 17.1l.3 .6-.7 .3zM850.3 17.5l.2 .5 .4-.9zM850.6 16.6l.3 .5-.6 .4zM850 17l.3 .5 .3-.9zM850.3 16l.3 .6-.6 .4zM849.7 16.5l.3 .5 .3-1zM849.9 15.5l.4 .5-.6 .5zM849.3 16l.4 .5 .2-1zM849.5 15l.4 .5-.6 .5zM848.9 15.5l.4 .5 .2-1zM849.1 14.5l.4 .5-.6 .5zM849.1 14.5l-.6 .6 .4 .4zM848.6 14.1l.5 .4-.6 .6zM848.6 14.1l-.5 .6 .4 .4zM848.1 13.7l.5 .4-.5 .6zM848.1 13.7l-.5 .6 .5 .4zM847.6 13.3l.5 .4-.5 .6zM847.6 13.3l-.5 .6 .5 .4zM847 13l.6 .3-.5 .6zM847 13l-.4 .6 .5 .3zM846.5 12.7l.5 .3-.4 .6zM846.5 12.7l-.4 .6 .5 .3zM845.9 12.4l.6 .3-.4 .6zM845.9 12.4l-.3 .7 .5 .2zM845.2 12.2l.7 .2-.3 .7zM845.2 12.2l-.2 .7 .6 .2zM844.6 12l.6 .2-.2 .7zM844.6 12l-.2 .7 .6 .2zM844 11.8l.6 .2-.2 .7zM844 11.8l-.2 .8 .6 .1zM843.4 11.7l.6 .1-.2 .8zM843.4 11.7l-.1 .8 .5 .1zM842.7 11.6l.7 .1-.1 .8zM842.7 11.6v.8l.6 .1zM842.1 11.6h.6v.8zM842.1 11.6v.8h.6z"/>
<path d="M22.9 12.4h819.2v-.8zM22.9 11.6h819.2l-819.2 .8z"/>
<path d="M22.3 11.6h.6v.8zM22.3 11.6v.8h.6zM21.6 11.7l.7-.1v.8zM21.6 11.7l.1 .8 .6-.1zM21 11.8l.6-.1 .1 .8zM21 11.8l.1 .8 .6-.1zM20.4 12l.6-.2 .1 .8zM20.4 12l.2 .7 .5-.1zM19.7 12.2l.7-.2 .2 .7zM19.7 12.2l.3 .7 .6-.2zM19.1 12.4l.6-.2 .3 .7zM19.1 12.4l.3 .7 .6-.2zM18.5 12.7l.6-.3 .3 .7zM18.5 12.7l.4 .6 .5-.2zM18 13l.5-.3 .4 .6zM18 13l.3 .6 .6-.3zM17.4 13.3l.6-.3 .3 .6zM17.4 13.3l.4 .6 .5-.3zM16.9 13.7l.5-.4 .4 .6zM16.9 13.7l.5 .6 .4-.4zM16.4 14.1l.5-.4 .5 .6zM16.4 14.1l.5 .6 .5-.4zM15.9 14.5l.5-.4 .5 .6zM15.9 14.5l.6 .6 .4-.4zM15.9 14.5l.6 .6-1-.1zM15.5 15l.6 .5 .4-.4zM15.5 15l.6 .5h-1zM15.1 15.5l.6 .5 .4-.5zM15.1 15.5l.6 .5h-1zM14.7 16l.6 .5 .4-.5zM14.7 16l.6 .5-1 .1zM14.3 16.6l.7 .4 .3-.5zM14.3 16.6l.7 .4-1 .1zM14 17.1l.7 .4 .3-.5zM14 17.1l.7 .4-.9 .2zM13.8 17.7l.7 .3 .2-.5zM13.8 17.7l.7 .3-1 .4zM13.5 18.4l.8 .2 .2-.6zM13.5 18.4l.8 .2-.9 .4zM13.4 19l.7 .2 .2-.6zM13.4 19l.7 .2-.9 .4zM13.2 19.6l.8 .2 .1-.6zM13.2 19.6l.8 .2-.9 .4zM13.1 20.2l.8 .1 .1-.5zM13.1 20.2l.8 .1-.9 .6zM13 20.9h.8l.1-.6zM13 20.9h.8l-.8 .6zM13 21.5h.8v-.6z"/>
<path d="M13 21.5l.8 514.4v-514.4zM13 21.5l.8 514.4h-.8z"/>
</g>
<text font-size="8.8" fill="#007095" x="22.6" y="27.9">FT Flyer</text>
<text font-size="6.6" x="19.3" y="538.4">www.flitetest.com</text>
<g font-size="4.4" fill="#007095">
<text x="678.2" y="20.4">IN</text>
<text x="675.7" y="29.9">CM</text>
<text x="22.6" y="41.6">Designed By: Josh Bixler</text>
<text x="22.6" y="48.1">Drawing By: Dan Sponholz</text>
<text x="396.9" y="111.7">02</text>
<text x="398.1" y="116.5">1</text>
<text x="659.2" y="406.5">03</text>
<text x="660.4" y="411.2">1</text>
<text x="303" y="483.5">01</text>
<text x="304.2" y="488.3">1</text>
<text x="650.7" y="504.2">45° SINGLE BEVEL</text>
<text x="849.3" y="535.9" transform="rotate(-90 849.3 535.9)">© 2016 Flite Test, LLC. Plans provided free of charge. Copies allowed for personal use only. Not for commercial use.</text>
</g>
<g font-size="3.5" fill="#007095">
<text x="407" y="111.4">WING</text>
<text x="669.3" y="406.1">HORIZONTAL STABILIZER</text>
<text x="313.1" y="483.2">FUSELAGE</text>
</g>
<text font-size="3.3" fill="#007095" x="816.7" y="30.4">SHEET 1 OF 2</text>
<g font-size="2.1" fill="#007095">
<text x="407.1" y="118">FT FLYER - v.1.1</text>
<text x="407.3" y="115.5">FOAM BOARD</text>
<text x="669.4" y="412.7">FT FLYER - v.1.1</text>
<text x="669.6" y="410.2">FOAM BOARD</text>
<text x="313.2" y="489.8">FT FLYER - v.1.1</text>
<text x="313.4" y="487.2">FOAM BOARD</text>
</g>
</svg>
